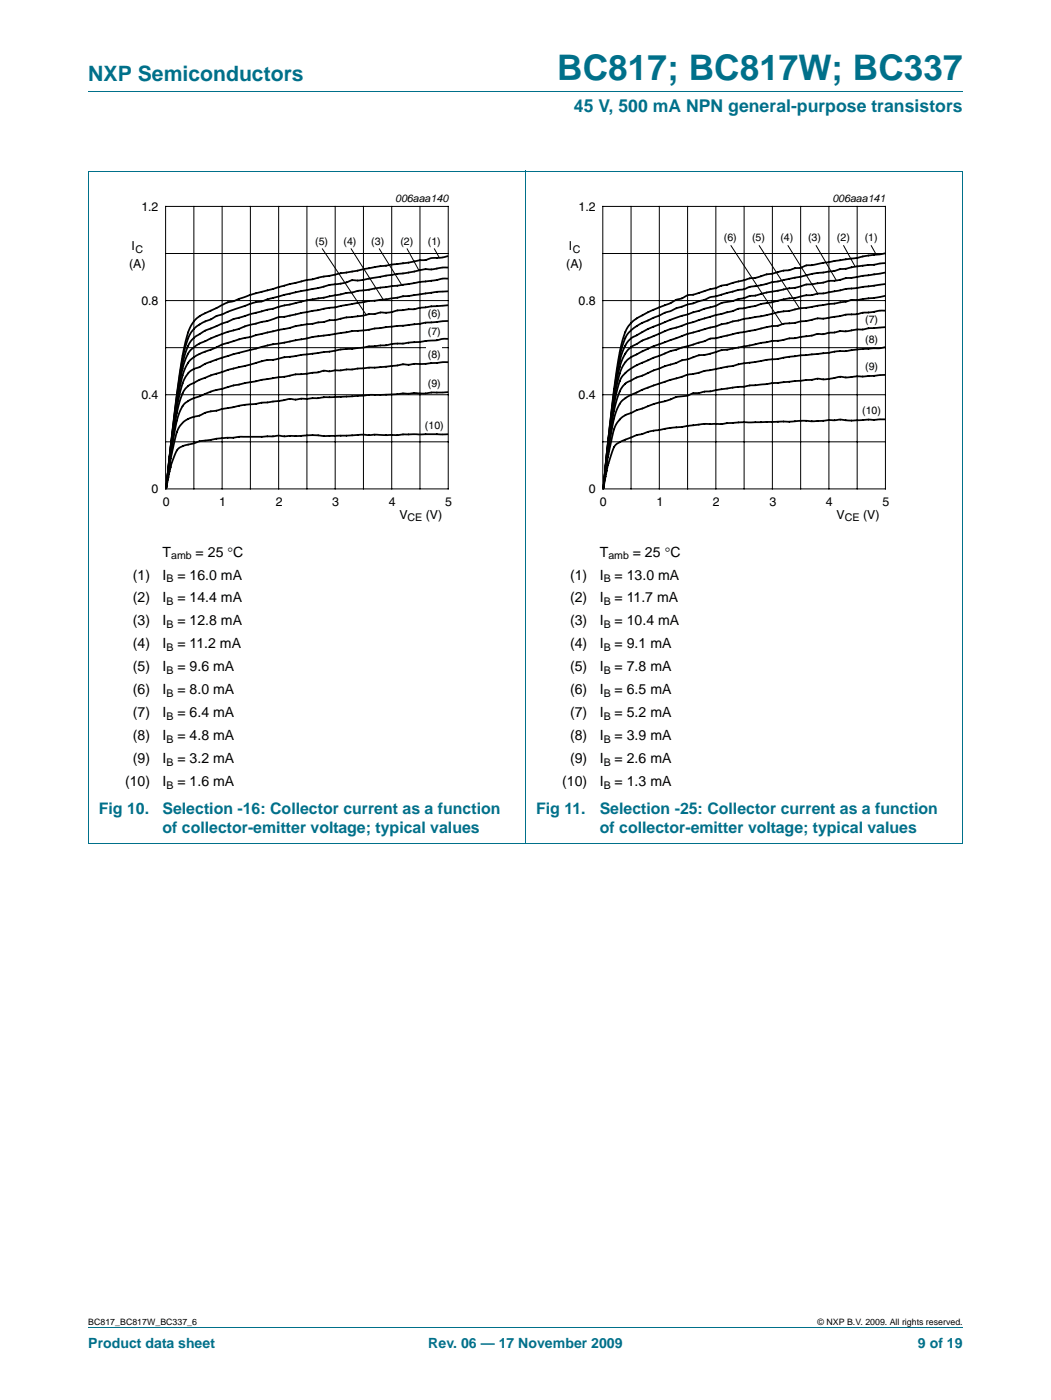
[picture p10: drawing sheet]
<svg xmlns="http://www.w3.org/2000/svg" width="210mm" height="280mm" viewBox="0 0 210 280" stroke-linecap="round" stroke-linejoin="round" font-family="sans-serif">
<path d="M17.6 18.3h174.7M17.6 34.2h174.7M17.6 34.2v134.4M104.9 34.2v134.5M192.3 34.2v134.4M17.6 168.6h174.7M17.6 265.3h174.7" fill="none" stroke="#00708a" stroke-width=".2"/>
<g fill="none" stroke="#000" stroke-width=".2">
<path d="M33.1 41.2h56.4v56.5h-56.4zM33.1 50.7h56.4M38.7 41.2v56.5M44.4 41.2v56.5M50 41.2v56.5M55.7 41.2v56.5M61.3 41.2v56.5M66.9 41.2v56.5M72.6 41.2v56.5M78.2 41.2v56.5M83.9 41.2v56.5M33.1 60.1h56.4"/>
<path d="M33.1 69.5h56.4M33.1 78.9h56.4M33.1 88.3h56.4"/>
</g>
<path d="M20.4 38.4h81.8v66.4h-81.8z" fill="none" stroke="#fff" stroke-width=".2"/>
<g fill="#fff">
<path d="M85.2 61.3h3.1v2.9h-3.1z"/>
<path d="M85.2 64.8h3.1v2.9h-3.1z"/>
<path d="M85.2 69.4h3.1v3h-3.1z"/>
<path d="M85.2 75.3h3.1v2.9h-3.1z"/>
<path d="M84.6 83.7h4.2v2.9h-4.2z"/>
</g>
<g fill="none" stroke="#000" stroke-width=".35">
<path d="M89.5 58.2l-2.2 .1-6.8 .9-3.4 .6-3.4 .3-6.8 1.3-1.7 .2-8.1 1.7-1.4 .1-2.3 .7-4 .9-1.4 .6a33.3 33.3 0 0 0-9.3 3.8 7.7 7.7 0 0 0-2.4 4.9l-1.1 6.7-1.6 12.5M89.5 55.7h-1.1l-1.7 .3-15.3 2.1-1.1 .4h-1.1l-4.5 1-3.4 .5-11 2.7-3.7 1.1-4.5 1.8a7.8 7.8 0 0 0-4.4 3.2 32.4 32.4 0 0 0-2.2 9.7l-1.5 11.8M89.5 53.5h-1.1l-2 .3a22.3 22.3 0 0 0-5.6 .8l-4.3 .6a24.3 24.3 0 0 1-6 .8 15.3 15.3 0 0 1-5 1l-2 .6-6.4 1.3-4.3 1.1a50.7 50.7 0 0 0-8.6 2.9l-1 .3-.8 .5a7.5 7.5 0 0 0-4.6 3.4l-.8 2.2-.8 4-1 6.9-1.2 10.1M89.5 51.2a9.3 9.3 0 0 1-3.4 .4l-.3 .1a4.1 4.1 0 0 1-2.2 .3l-2 .5-6.8 .9-13.8 2.6-10.4 2.8-3.7 1.3a9.9 9.9 0 0 0-4 1.6l-.8 .4a6.5 6.5 0 0 0-4 3 41.8 41.8 0 0 0-2.5 11.5l-1.9 15.6M89.5 78.4h-3.4l-1.4 .2-2-.1-6.2 .4h-2.5l-3.7 .3-5.6 .2-3.4 .3h-1.1l-1.3 .1a4 4 0 0 0-2.7 .2l-7.3 .9-5.4 1.1a8.1 8.1 0 0 0-3.8 1.1 5.1 5.1 0 0 0-4.8 4.7l-.8 3.9-.9 5.9M89.5 72.4l-5.1 .3h-1.7l-1.2 .2a5.8 5.8 0 0 0-2.7 .2l-13.3 1.1a2.49 2.49 0 0 0-2 .2l-4.5 .4-1.9 .4-4.8 .7-5.7 1.1-1.7 .5a36.2 36.2 0 0 0-7.5 2.7 6.1 6.1 0 0 0-2.1 4l-1.2 6.6-.7 5M89.5 67.7h-1.1l-1.1 .3-6.8 .7h-1.7l-1.7 .3-9 .8-2.3 .5-9 1.1-2.3 .5-1.4 .1-3.1 .8a59.4 59.4 0 0 0-10.7 3.4 4.8 4.8 0 0 0-3.4 4l-1 4.5-1.5 11.1M89.5 64.1l-4.5 .4-10.2 1.1-1.7 .4-2.8 .2-7.9 1.1-4.5 .9a90.6 90.6 0 0 0-17.2 4.7l-.6 .3a4.9 4.9 0 0 0-2.8 1.8 19.9 19.9 0 0 0-2 6.9l-1.1 7.5-.9 7.3M89.5 61l-3.4 .2-3.6 .6a19 19 0 0 0-5.1 .7l-1.4-.1-3.4 .7a27.1 27.1 0 0 0-5.7 .9h-1.1l-3.4 .7a22.1 22.1 0 0 0-5.1 .9l-9 2.1-3.9 1.2-1.7 .7a11.6 11.6 0 0 0-4.8 2.5 13.5 13.5 0 0 0-2.1 6.1l-.9 5-1.3 10.3M33.3 96.7l-.1 .8M33.3 96.7l-.1 .9M33.3 96.8l-.1 .6"/>
<path d="M33.4 95.8l-.2 1.6M33.4 95.8l-.1 .9M33.4 95.6l-.1 1.1M33.4 95.6l-.1 1.2M33.5 94.4l-.1 1.2M33.5 94.4l-.2 2.4M33.6 93.5l-.2 2.1M33.6 93.5l-.1 .9M33.7 92.2l-.2 2.2M34 90.3l-.3 1.9M34 90.3l-.5 4.1M89.5 86.8h-8.7l-1.4 .2-7.1-.1a74.8 74.8 0 0 1-10.4 .1l-5.1 .2-1.3-.1-3.2 .2h-4.5l-4.6 .4-3.4 .5-1.1 .4a5 5 0 0 0-3.3 1.3l-1.3 3.1-.9 4.4"/>
</g>
<g fill="#fff">
<path d="M85.2 46.8h3.1v2.9h-3.1z"/>
<path d="M79.8 46.8h2.9v2.9h-2.9z"/>
<path d="M73.9 46.8h3.1v2.9h-3.1z"/>
<path d="M68.3 46.8h3.1v2.9h-3.1z"/>
<path d="M62.7 46.8h3.1v2.9h-3.1z"/>
</g>
<g fill="none" stroke="#000" stroke-width=".2">
<path d="M64.4 49.7l8.7 13.2M70.1 49.7l6.4 10.2M75.8 49.7l4.5 7.3M81.3 49.7l2.4 4.3M86.8 49.7l.9 1.8M120.4 41.2h56.4v56.5h-56.4zM120.4 50.7h56.4M126 41.2v56.5M131.7 41.2v56.5M137.3 41.2v56.5M143 41.2v56.5M148.6 41.2v56.5"/>
<path d="M154.3 41.2v56.5M159.9 41.2v56.5M165.5 41.2v56.5M171.2 41.2v56.5M120.4 60.1h56.4M120.4 69.5h56.4M120.4 78.9h56.4M120.4 88.3h56.4"/>
</g>
<path d="M107.7 38.4h81.8v66.4h-81.8z" fill="none" stroke="#fff" stroke-width=".2"/>
<g fill="#fff">
<path d="M172.5 62.5h3.1v2.9h-3.1z"/>
<path d="M172.5 66.4h3.1v2.9h-3.1z"/>
<path d="M172.5 71.9h3.1v2.9h-3.1z"/>
<path d="M171.9 80.7h4.3v2.9h-4.3z"/>
</g>
<g fill="none" stroke="#000" stroke-width=".35">
<path d="M176.8 59.1l-2.2 .4-3.4 .4h-1.1l-3.4 .8-7.1 .9-2 .5-2.2 .3-3.4 .8-3.4 .5-6.8 1.8a89.1 89.1 0 0 0-14.1 5l-.3 .2a6 6 0 0 0-3.9 5l-1 5.2-1.7 13.5M176.8 56.8l-7.9 .9-4.2 .9-3.7 .4-2.2 .5-1.7 .2-8.2 1.8-1.4 .2-1.2 .5-3.6 .8-6.2 2a55.9 55.9 0 0 0-8.8 3.4l-.3 .2a5 5 0 0 0-2.8 2.5 35.6 35.6 0 0 0-2.2 9.7l-1.6 13.4M176.8 54.5l-6.7 1-1.2 .1-1.7 .4a6.7 6.7 0 0 0-2.8 .5l-3.4 .4-2 .6-5.9 1-2.2 .6-1.2 .1-1.1 .4-2.8 .6a9.5 9.5 0 0 0-3.4 1.1l-4.8 1.4a54.5 54.5 0 0 0-9.9 4l-.5 .3a4.8 4.8 0 0 0-3 3.7l-.7 2.8-.9 5.5-1.8 15.2M176.8 52.6l-5.6 .6-3.4 .6-1.1 .3-4.6 .6-10.7 2.4a8.1 8.1 0 0 0-3.1 .8h-.8l-5.8 1.5-1 .5-5.6 1.7-4 1.7a16.6 16.6 0 0 0-5.1 2.7 6.6 6.6 0 0 0-1.9 4.1l-.8 3.5-.7 4.9-1.3 11.1M176.8 50.6l-16.1 2.5a3.7 3.7 0 0 1-2.1 .5l-1 .4-1.1 .1-2.3 .6-1.1 .1-2.2 .7-1.2 .1-4.5 1.3-1.1 .2-1 .4-4.8 1.4a2.88 2.88 0 0 0-2.1 .7 5.5 5.5 0 0 0-2.6 1.1l-3.1 1.2a12.2 12.2 0 0 0-4.8 3 14.3 14.3 0 0 0-2 5.9l-1.1 7.5-1.3 11.3M176.8 74.9l-5.3 .3a11.7 11.7 0 0 1-4 .1l-.5 .2a9.1 9.1 0 0 1-4 .2l-.9 .2-12.4 1.1-7.9 1.2h-1.1l-1.1 .3h-1a8.8 8.8 0 0 1-3.7 .9l-1.5 .6-3.4 .9-3.7 1.5a5.4 5.4 0 0 0-4.1 4.9l-.8 4-.8 5.4M176.8 69.4l-1.1 .2-4 .2-11.8 1.2-11.9 1.7-10.7 2.2-3.7 1.1-5.3 1.9a14.8 14.8 0 0 0-4.1 2.2 12 12 0 0 0-2 5.8l-.8 4.3-.8 6.5M176.8 65.4l-3.4 .2-4.5 .6h-1.1l-1.1 .2-1.3 .1a4.1 4.1 0 0 1-2.3 .3l-1 .3-4.5 .5-1.9 .5-1.7 .1-8.5 1.6-1.1 .1a17.7 17.7 0 0 1-5.1 1.2l-2 .7-1.1 .2-1.1 .5-4.6 1.5-3.3 1.4-1.3 .7a3.1 3.1 0 0 0-1.8 1.6 23.2 23.2 0 0 0-1.9 7l-1.6 11.9M176.8 62.1h-1.1l-1.7 .3-1.7 .1-1.1 .3-2.3 .1-.8 .2a20.2 20.2 0 0 1-5.1 .6l-1.7 .4-3.1 .5a6.4 6.4 0 0 0-3 .5l-1.5 .2-11 2.3a3.8 3.8 0 0 0-2.3 .7l-6.5 1.9-2.5 1a19.8 19.8 0 0 0-6.4 3.2 6.2 6.2 0 0 0-1.9 4l-.9 5-1.4 11M120.6 96.7l-.1 .9zM120.6 96.7l-.1 .9M120.6 96.6l-.1 .9"/>
<path d="M120.6 96.6l-.1 1M120.7 95.5l-.1 1.1M120.7 95.5l-.1 1.2M120.7 95.4l-.1 1.2M120.7 95.4l-.1 1.3M120.8 94.4l-.1 1.1M120.8 94.2l-.1 1.2M120.8 94.2l-.1 1.3M121.1 91.8l-.3 2.4M121.1 91.8l-.5 4.9M121.3 89.6l-.2 2.2M176.8 83.8h-3.1a25 25 0 0 1-6.2 .1l-5.1 .3-2-.1-2.8 .2-9.6 .1-3.9 .3h-3.4l-8.2 1a30.3 30.3 0 0 0-9.3 3l-.6 .8-1.2 3.4-.9 4.7 .1-.9"/>
</g>
<g fill="#fff">
<path d="M172.4 46.2h3.1v2.9h-3.1z"/>
<path d="M166.9 46.2h3v2.9h-3z"/>
<path d="M161.1 46.2h3.1v2.9h-3.1z"/>
<path d="M155.6 46.2h3.1v2.9h-3.1z"/>
<path d="M149.9 46.2h3.1v2.9h-3.1z"/>
</g>
<path d="M151.6 49.1l8.1 12.6M157.4 49.1l5.9 9.5M163 49.1l4 6.9M168.5 49.1l2.3 4.1M174 49.1l1 1.8" fill="none" stroke="#000" stroke-width=".2"/>
<path d="M144.3 46.2h3.1v2.9h-3.1z" fill="#fff"/>
<path d="M146 49.1l10.2 15.7" fill="none" stroke="#000" stroke-width=".2"/>
<text font-size="7" fill="#00708a" x="111.3" y="16">BC817; BC817W; BC337</text>
<text font-size="4.2" fill="#00708a" x="17.6" y="16.2">NXP Semiconductors</text>
<text font-size="3.5" fill="#00708a" x="114.6" y="22.4">45 V, 500 mA NPN general-purpose transistors</text>
<g font-size="3.2" fill="#00708a">
<text x="19.7" y="162.6">Fig 10.</text>
<text x="32.4" y="166.5">of collector-emitter voltage; typical values</text>
<text x="32.5" y="162.6">Selection -16: Collector current as a function</text>
<text x="107.1" y="162.6">Fig 11.</text>
<text x="119.8" y="162.6">Selection -25: Collector current as a function</text>
<text x="119.8" y="166.5">of collector-emitter voltage; typical values</text>
</g>
<g font-size="2.8">
<text x="32.4" y="111.2">T</text>
<text x="39.1" y="111.2">= 25 °C</text>
<text x="119.8" y="111.2">T</text>
<text x="126.4" y="111.2">= 25 °C</text>
<text x="26.5" y="115.8">(1)</text>
<text x="32.4" y="115.8">I</text>
<text x="35.4" y="115.8">= 16.0 mA</text>
<text x="113.9" y="115.8">(1)</text>
<text x="119.8" y="115.8">I</text>
<text x="122.7" y="115.8">= 13.0 mA</text>
<text x="26.5" y="120.4">(2)</text>
<text x="26.5" y="125">(3)</text>
<text x="32.4" y="120.4">I</text>
<text x="32.4" y="125">I</text>
<text x="35.4" y="120.4">= 14.4 mA</text>
<text x="35.4" y="125">= 12.8 mA</text>
<text x="113.9" y="125">(3)</text>
<text x="113.9" y="120.4">(2)</text>
<text x="119.8" y="125">I</text>
<text x="119.8" y="120.4">I</text>
<text x="122.7" y="125">= 10.4 mA</text>
<text x="122.7" y="120.4">= 11.7 mA</text>
<text x="26.5" y="129.6">(4)</text>
<text x="32.4" y="129.6">I</text>
<text x="35.4" y="129.6">= 11.2 mA</text>
<text x="113.9" y="129.6">(4)</text>
<text x="119.8" y="129.6">I</text>
<text x="122.7" y="129.6">= 9.1 mA</text>
<text x="26.5" y="134.1">(5)</text>
<text x="32.4" y="134.1">I</text>
<text x="35.4" y="134.1">= 9.6 mA</text>
<text x="113.9" y="134.1">(5)</text>
<text x="119.8" y="134.1">I</text>
<text x="122.7" y="134.1">= 7.8 mA</text>
<text x="26.5" y="138.7">(6)</text>
<text x="26.5" y="143.3">(7)</text>
<text x="32.4" y="138.7">I</text>
<text x="32.4" y="143.3">I</text>
<text x="35.4" y="138.7">= 8.0 mA</text>
<text x="35.4" y="143.3">= 6.4 mA</text>
<text x="113.9" y="143.3">(7)</text>
<text x="113.9" y="138.7">(6)</text>
<text x="119.8" y="143.3">I</text>
<text x="119.8" y="138.7">I</text>
<text x="122.7" y="143.3">= 5.2 mA</text>
<text x="122.7" y="138.7">= 6.5 mA</text>
<text x="26.5" y="147.9">(8)</text>
<text x="32.4" y="147.9">I</text>
<text x="35.4" y="147.9">= 4.8 mA</text>
<text x="113.9" y="147.9">(8)</text>
<text x="119.8" y="147.9">I</text>
<text x="122.7" y="147.9">= 3.9 mA</text>
<text x="26.5" y="152.5">(9)</text>
<text x="32.4" y="152.5">I</text>
<text x="35.4" y="152.5">= 3.2 mA</text>
<text x="113.9" y="152.5">(9)</text>
<text x="119.8" y="152.5">I</text>
<text x="122.7" y="152.5">= 2.6 mA</text>
<text x="25" y="157.1">(10)</text>
<text x="32.4" y="157.1">I</text>
<text x="35.4" y="157.1">= 1.6 mA</text>
<text x="112.3" y="157.1">(10)</text>
<text x="119.8" y="157.1">I</text>
<text x="122.7" y="157.1">= 1.3 mA</text>
</g>
<g font-size="2.8" fill="#00708a">
<text x="17.6" y="269.3">Product data sheet</text>
<text x="85.5" y="269.3">Rev. 06 — 17 November 2009</text>
<text x="183.3" y="269.3">9 of 19</text>
</g>
<g font-size="2.5">
<text x="28.2" y="42.1">1.2</text>
<text x="115.5" y="42.1">1.2</text>
<text x="25.8" y="53.5">(A)</text>
<text x="26.3" y="50">I</text>
<text x="113.1" y="53.5">(A)</text>
<text x="113.6" y="50">I</text>
<text x="28.2" y="60.9">0.8</text>
<text x="115.5" y="60.9">0.8</text>
<text x="28.2" y="79.7">0.4</text>
<text x="115.5" y="79.7">0.4</text>
<text x="30.3" y="98.5">0</text>
<text x="32.5" y="101.1">0</text>
<text x="43.8" y="101.1">1</text>
<text x="55.1" y="101.1">2</text>
<text x="66.4" y="101.1">3</text>
<text x="77.7" y="101.1">4</text>
<text x="88.9" y="101.1">5</text>
<text x="117.6" y="98.5">0</text>
<text x="119.8" y="101.1">0</text>
<text x="131.1" y="101.1">1</text>
<text x="142.4" y="101.1">2</text>
<text x="153.7" y="101.1">3</text>
<text x="165" y="101.1">4</text>
<text x="176.3" y="101.1">5</text>
<text x="79.8" y="103.6">V</text>
<text x="85" y="103.6">(V)</text>
<text x="167.1" y="103.6">V</text>
<text x="172.4" y="103.6">(V)</text>
</g>
<g font-size="2.1">
<text x="78.9" y="40.4">006aaa140</text>
<text x="166.2" y="40.4">006aaa141</text>
<text x="27.1" y="50.5">C</text>
<text x="63" y="48.9">(5)</text>
<text x="68.6" y="48.9">(4)</text>
<text x="74.2" y="48.9">(3)</text>
<text x="80" y="48.9">(2)</text>
<text x="85.5" y="48.9">(1)</text>
<text x="114.4" y="50.5">C</text>
<text x="144.6" y="48.2">(6)</text>
<text x="150.2" y="48.2">(5)</text>
<text x="155.8" y="48.2">(4)</text>
<text x="161.4" y="48.2">(3)</text>
<text x="167.2" y="48.2">(2)</text>
<text x="172.7" y="48.2">(1)</text>
<text x="85.5" y="63.4">(6)</text>
<text x="172.8" y="64.6">(7)</text>
<text x="85.5" y="66.9">(7)</text>
<text x="85.5" y="71.5">(8)</text>
<text x="172.8" y="68.5">(8)</text>
<text x="85.5" y="77.3">(9)</text>
<text x="172.8" y="74">(9)</text>
<text x="172.2" y="82.8">(10)</text>
<text x="84.9" y="85.7">(10)</text>
<text x="81.4" y="104.1">CE</text>
<text x="168.7" y="104.1">CE</text>
<text x="34.2" y="111.7">amb</text>
<text x="121.5" y="111.7">amb</text>
<text x="33.2" y="116.3">B</text>
<text x="120.6" y="116.3">B</text>
<text x="33.2" y="120.9">B</text>
<text x="33.2" y="125.5">B</text>
<text x="120.6" y="125.5">B</text>
<text x="120.6" y="120.9">B</text>
<text x="33.2" y="130.1">B</text>
<text x="120.6" y="130.1">B</text>
<text x="33.2" y="134.7">B</text>
<text x="120.6" y="134.7">B</text>
<text x="33.2" y="139.3">B</text>
<text x="33.2" y="143.8">B</text>
<text x="120.6" y="143.8">B</text>
<text x="120.6" y="139.3">B</text>
<text x="33.2" y="148.4">B</text>
<text x="120.6" y="148.4">B</text>
<text x="33.2" y="153">B</text>
<text x="120.6" y="153">B</text>
<text x="33.2" y="157.6">B</text>
<text x="120.6" y="157.6">B</text>
</g>
<g font-size="1.8">
<text x="17.6" y="264.7">BC817_BC817W_BC337_6</text>
<text x="163.3" y="264.7">© NXP B.V. 2009. All rights reserved.</text>
</g>
</svg>
